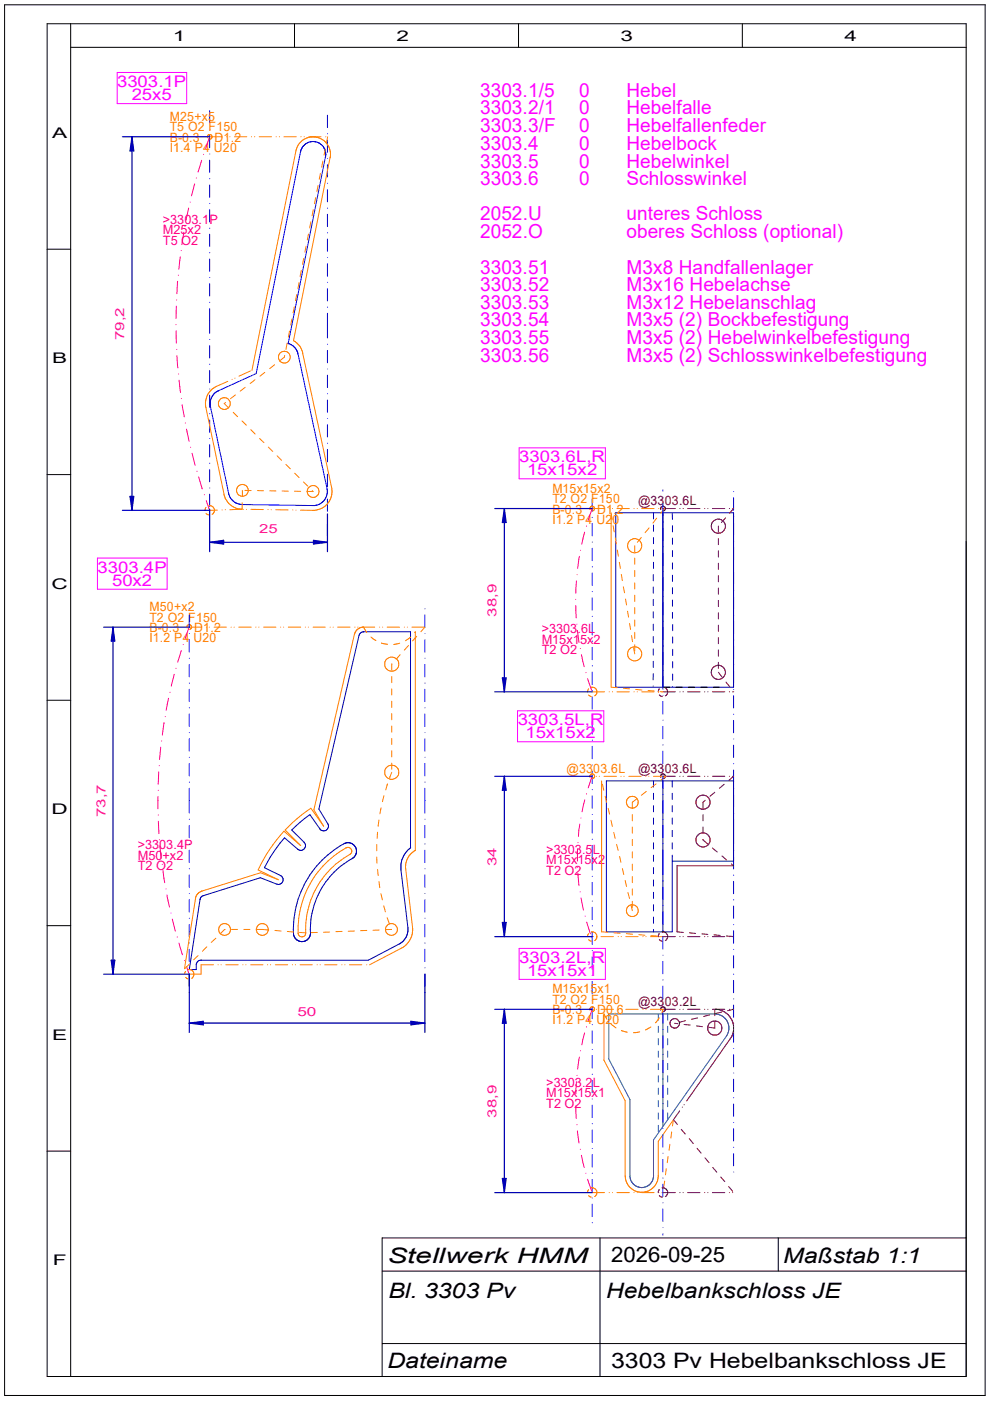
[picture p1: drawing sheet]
<svg xmlns="http://www.w3.org/2000/svg" width="210mm" height="297mm" viewBox="0 0 210 297" stroke-linecap="round" stroke-linejoin="round" font-family="sans-serif">
<g fill="none" stroke="#000" stroke-width=".21">
<path d="M1 1h207.9v294.9h-207.9zM10 5h194.9v286.8h-194.9zM15 10h189.9M15 5v286.8M62.4 5v5M109.9 5v5M157.4 5v5M10 52.8h5M10 100.6h5M10 148.5h5M140.7 145.7h1.3M143.3 145.7h1.4"/>
<path d="M146 145.7h1.3M148.6 145.7h1.3M151.2 145.7h1.3M10 196.3h5M10 244.1h5M81 269.5h123.9M127.2 262.5v29.3M165 262.5v7M204.9 262.5h-123.9v29.3M81 284.9h123.9"/>
</g>
<path d="M24.8 15.4h14.8v6.6h-14.8zM110.1 95h18.3v6.5h-18.3zM20.7 118.3h14.7v6.6h-14.7zM109.7 150.7h18.3v6.6h-18.3zM110.1 201.1h18.3v6.5h-18.3z" fill="none" stroke="#f0f" stroke-width=".21"/>
<g fill="none" stroke="#00f" stroke-width=".21">
<path d="M44.4 23.5v2.6M44.4 28.7v2.6M44.4 34v2.6M44.4 39.2v2.6M44.4 37.9h.1M44.4 32.6h.1M44.4 27.4h.1M69 33.2l-7.9 39.7 1 .4 .6 .6 .4 .8 6.2 28.9 .1 1a2.96 2.96 0 0 1-2.6 2.5l-15.6-.1-1.2-.4-.9-.7-.6-1.2-3.9-18.8v-.9l.3-.8 .7-.9 .7-.5M69 33.2a2.82 2.82 0 0 0-.5-2.2l-.7-.6-.7-.3h-1.4a2.58 2.58 0 0 0-1.9 1.7l-9.5 47.4-8 3.6M69 33.2h.1M69.4 24.4v2.7M69.4 29.7v2.6"/>
<path d="M69.4 34.9v2.6M69.4 38.9h.1M69.4 33.6h.1M69.4 28.4h.1M44.4 44.4v2.7M44.4 49.7v2.6M44.4 54.9v2.6M44.4 58.8h.1M44.4 53.6h.1M44.4 48.4h.1M44.4 43.1h.1M69.4 40.2v2.6"/>
<path d="M69.4 45.4v2.6M69.4 50.7v2.6M69.4 55.9v2.6M69.4 59.9h.1M69.4 54.6h.1M69.4 49.4h.1M69.4 44.1h.1M44.4 60.2v2.6M44.4 65.4v5.3M44.4 73.3v2.6M44.4 78.5v2.7M44.4 72h.1"/>
<path d="M44.4 77.2h.1M44.4 64.1h.1M69.4 61.2v2.6M69.4 66.4v5.3M69.4 74.3v2.6M69.4 79.5v2.7M69.4 73h.1M69.4 78.2h.1M69.4 65.1h.1M44.4 83.8v2.6M44.4 89v2.7M44.4 94.3v2.6"/>
<path d="M44.4 99.5v2.6M44.4 82.5h.1M44.4 87.7h.1M44.4 93h.1M44.4 98.2h.1M46.3 82.8h.1M69.4 84.8v2.6M69.4 90v2.7M69.4 95.3v2.6M69.4 83.5h.1M69.4 88.7h.1M69.4 94h.1"/>
<path d="M69.4 99.2h.1M44.4 104.8v2.6M44.4 110v2.6M44.4 103.5h.1M44.4 108.7h.1M69.4 104.5h.1M69.4 100.5v2.7M69.4 105.8v2.6M69.4 111v2.7M69.4 109.7h.1M125.6 105.8v2.6M125.6 109.7h.1"/>
<path d="M125.6 111v2.6M125.6 116.2v2.7M125.6 114.9h.1M125.6 104.5h.1M140.5 103.8v.3M140.5 106.8v2.6M140.5 112v2.6M140.5 117.3v2.6M140.5 116h.1M140.5 110.7h.1M140.5 105.5h.1M155.5 105.5v2.7"/>
<path d="M155.5 110.8v2.6M155.5 116v2.7M155.5 119.9v.1M155.5 114.7h.1M155.5 109.5h.1M155.5 104.2h.1M40.1 130.4v2.6M40.1 135.6v2.7M40.1 139.6h.1M40.1 134.3h.1M40.1 129.1h.1M90.1 139.6h.1"/>
<path d="M90.1 134.3h.1M90.1 129.1h.1M90.1 130.4v2.6M90.1 135.6v2.7M125.6 121.5v2.6M125.6 126.7v2.7M125.6 132v2.6M125.6 137.2v2.7M125.6 135.9h.1M125.6 130.7h.1M125.6 125.4h.1M125.6 120.2h.1"/>
<path d="M140.5 122.5v2.6M140.5 127.8v2.6M140.5 133v2.6M140.5 138.3v2.6M140.5 136.9h.1M140.5 131.7h.1M140.5 126.4h.1M140.5 121.2h.1M155.5 121.2v2.7M155.5 126.5v2.6M155.5 131.7v2.7M155.5 137v2.6"/>
<path d="M155.5 135.7h.1M155.5 130.4h.1M155.5 125.2h.1M40.1 140.9v2.6M40.1 146.1v2.7M40.1 151.4v2.6M40.1 156.6v2.7M40.1 155.3h.1M40.1 150.1h.1M40.1 144.8h.1M90.1 155.3h.1M90.1 150.1h.1"/>
<path d="M90.1 144.8h.1M90.1 140.9v2.6M90.1 146.1v2.7M90.1 151.4v2.6M90.1 156.6v2.7M125.6 142.5v2.6M125.6 147.7v2.7M125.6 153v2.6M125.6 158.2v2.7M125.6 156.9h.1M125.6 151.7h.1M125.6 146.4h.1"/>
<path d="M125.6 141.2h.1M140.5 143.5v2.6M140.5 148.8v2.6M140.5 154v2.6M140.5 159.3v2.6M140.5 157.9h.1M140.5 152.7h.1M140.5 147.4h.1M140.5 142.2h.1M155.5 142.2v2.7M155.5 147.5v2.6M155.5 152.7v2.7"/>
<path d="M155.5 158v2.6M155.5 156.7h.1M155.5 151.4h.1M155.5 146.2h.1M155.5 140.9h.1M40.1 161.9v2.6M40.1 167.1v5.3M40.1 175v2.6M40.1 165.8h.1M40.1 160.6h.1M40.1 173.7h.1M40.1 178.9h.1"/>
<path d="M90.1 165.8h.1M90.1 160.6h.1M90.1 173.7h.1M90.1 178.9h.1M90.1 161.9v2.6M90.1 167.1v5.3M90.1 175v2.6M125.6 163.5v2.6M125.6 168.7v2.7M125.6 174v2.6M125.6 179.2v5.3M125.6 177.9h.1"/>
<path d="M125.6 172.7h.1M125.6 167.4h.1M125.6 162.2h.1M140.5 173.7h.1M140.5 164.5v2.6M140.5 169.8v2.6M140.5 175v2.6M140.5 178.9h.1M140.5 168.4h.1M140.5 163.2h.1M155.5 163.2v2.7M155.5 168.5v2.6"/>
<path d="M155.5 173.7v5.3M155.5 172.4h.1M155.5 167.2h.1M155.5 161.9h.1M40.1 180.3v2.6M40.1 185.5v2.6M40.1 190.8v2.6M40.1 196v2.6M40.1 184.2h.1M40.1 189.4h.1M40.1 194.7h.1M40.1 199.9h.1"/>
<path d="M90.1 184.2h.1M90.1 189.4h.1M90.1 194.7h.1M90.1 199.9h.1M90.1 180.3v2.6M90.1 185.5v2.6M90.1 190.8v2.6M90.1 196v2.6M125.6 187.1v2.6M125.6 192.4v2.6M125.6 197.6v2.6M125.6 185.8h.1"/>
<path d="M125.6 191h.1M125.6 196.3h.1M140.5 180.2v5.3M140.5 188.1v2.6M140.5 193.3v2.7M140.5 198.6v2.6M140.5 186.8h.1M140.5 192h.1M140.5 197.3h.1M155.5 181.6v2.6M155.5 186.9v2.6M155.5 192.1v2.6"/>
<path d="M155.5 197.4v2.6M155.5 180.3h.1M155.5 185.5h.1M155.5 190.8h.1M155.5 196h.1M40.1 201.3v2.6M40.1 206.5v2.6M40.1 205.2h.1M40.1 210.4h.1M90.1 205.2h.1M90.1 210.4h.1M90.1 201.3v2.6"/>
<path d="M90.1 206.5v2.6M125.6 202.9v2.6M125.6 208.1v2.6M125.6 213.4v2.6M125.6 218.6v2.6M125.6 201.5h.1M125.6 206.8h.1M125.6 212h.1M125.6 217.3h.1M140.5 203.8v2.7M140.5 209.1v2.6M140.5 214.3v2.7"/>
<path d="M140.5 219.6v2.6M140.5 202.5h.1M140.5 207.8h.1M140.5 213h.1M140.5 218.3h.1M155.5 202.6v2.6M155.5 207.9v2.6M155.5 213.1v2.6M155.5 218.4v2.6M155.5 201.3h.1M155.5 206.5h.1M155.5 211.8h.1"/>
<path d="M155.5 217h.1M125.6 223.8v2.6M125.6 229.1v2.6M125.6 234.3v2.6M125.6 239.6v2.6M125.6 222.5h.1M125.6 227.8h.1M125.6 233h.1M125.6 238.3h.1M140.5 224.8v2.7M140.5 230.1v2.6M140.5 235.3v2.7"/>
<path d="M140.5 223.5h.1M140.5 228.8h.1M140.5 234h.1M140.5 239.3h.1M155.5 223.6v2.6M155.5 228.8v2.6M155.5 234.1v2.6M155.5 239.3v2.6M155.5 222.3h.1M155.5 227.5h.1M155.5 232.7h.1M155.5 238h.1"/>
<path d="M125.6 244.8v2.6M125.6 250.1v2.6M125.6 255.3v2.6M125.6 243.5h.1M125.6 248.8h.1M125.6 254h.1M125.6 259.2h.1M140.5 240.6v2.6M140.5 245.8v2.7M140.5 251.1v2.6M140.5 256.3v2.7M140.5 244.5h.1"/>
<path d="M140.5 249.8h.1M140.5 255h.1M155.5 244.6v2.6M155.5 243.2h.1M155.5 248.5h.1M140.5 261.6v.3M140.5 260.3h.1"/>
</g>
<g fill="none" stroke="#008080" stroke-width=".21">
<path d="M129.1 215h22.7l1.6 .6 .8 .9 .3 .8 .1 .9-.4 1.3-15.6 22.2v7.9a2.93 2.93 0 0 1-1.1 1.8l-.5 .2a2.33 2.33 0 0 1-1.9 0l-.4-.2a3 3 0 0 1-1.1-1.8v-16.5l-4.5-8.6zM139.6 215v1.3M139.6 217.6v1.3M140.5 215v23.8M141.6 215v1.3M141.6 217.6v1.3M139.6 220.2v1.3M139.6 222.8v1.4M139.6 225.5v1.3M139.6 228.1v1.3M139.6 230.7v1.3M139.6 233.3v1.4"/>
<path d="M139.6 236v1.3M139.6 238.6v1.3M141.6 220.2v1.3M141.6 222.8v1.4M141.6 225.5v1.3M141.6 228.1v1.3M141.6 230.7v1.3M141.6 233.3v1.4M141.6 236v1.3M138.6 249.3h.1"/>
</g>
<g fill="none" stroke="#0000a0" stroke-width=".21">
<path d="M130.6 108.7h24.9v37h-24.9zM138.6 108.7v1.3M138.6 111.3v1.3M138.6 114v1.3M138.6 116.6v1.3M138.6 119.2v1.3M140.5 108.7v37M142.5 108.8l.1 1.4M142.6 111.5v1.3M142.6 114.1v1.3M142.6 116.7v1.3M142.6 119.3v1.3"/>
<path d="M138.5 121.8v1.3M138.5 124.5v1.3M138.5 127.1v1.3M138.5 129.7v1.3M138.5 132.3v1.3M138.5 135v1.3M138.5 137.6v1.3M142.6 122v1.3M142.6 124.6v1.3M142.6 127.2v1.3M142.6 129.8v1.3M142.6 132.4v1.3"/>
<path d="M142.6 135v1.4M142.6 137.7v1.3M138.5 145.5h.1M138.5 140.2v1.3M138.5 142.8v1.3M142.6 140.3v1.3M142.6 142.9v1.3M142.6 145.5v.1M87 179.7h.1M87 179.7a5.4 5.4 0 0 0-2 3.5v1.2l1.5 12.3v.8l-.3 1-.7 1.1-.7 .5-6.7 3.5h-35.6l-.5 .1-.3 .6-.1 1.3h-1.5l2.3-14.9M87 179.7v-45.8h-9.9a1.03 1.03 0 0 0-1 .8l-8.5 36.8 1.9 3.2a1 1 0 0 1-.3 1.3 1 1 0 0 1-1.4-.3l-2.1-3-2.1 1.6-1.8 1.7 2.7 2.6a1.01 1.01 0 0 1 0 1.3 1.01 1.01 0 0 1-1.4 .1l-2.8-2.4a29.7 29.7 0 0 0-4.2 6.4l3.4 1.6M138.6 165.6v1.3"/>
<path d="M138.6 168.2v1.3M138.6 170.8v1.3M138.6 173.4v1.4M138.6 176.1v1.3M138.6 178.7v1.3M140.5 165.6v32M142.5 165.6v1.3M142.5 168.2v1.3M142.5 170.8v1.3M142.5 173.4v1.4M142.5 176.1v1.3M142.5 178.7v1.3"/>
<path d="M42.4 190.7h.1M43.1 189.9h.1M43.1 189.9l-.5 .3-.2 .5M59.5 185.6a1 1 0 0 1 .4 1.3 1 1 0 0 1-1.2 .6l-3.5-1.4-12.1 3.8M59.5 185.6h.1M63 199.3h.1M63.2 199.4h.1M63.2 199.4l.7 .2 1-.2M64.2 199.6h.1M64.5 199.6h.1M64.9 199.4h.1M65.7 198.3v.1"/>
<path d="M65.8 197.7l-.1 .8-.3 .5-.5 .4M65.8 197.8h.1M74.7 182a17.1 17.1 0 0 0-8.9 15.7M74.7 182h.1M75.5 180.9l-.4 .8-.4 .3M75.5 180.9l.1-.8-.3-.6a1.84 1.84 0 0 0-2.3-.7 20.5 20.5 0 0 0-10.6 19.7l.2 .5 .6 .4M75.5 180.9h.1M138.6 181.3v1.3M138.6 183.9v1.4M138.6 186.6v1.3M138.6 189.2v1.3M138.6 191.8v1.3"/>
<path d="M138.6 194.4v1.3M138.6 197.1v.5M142.5 181.3v16.3h-13.9v-32h26.9v17h-13"/>
</g>
<g fill="none" stroke="#ff8000" stroke-width=".21">
<path d="M44 29.2l.1-.5 .5-.2a.5 .5 0 0 1 .4 .6 .5 .5 0 0 1-.5 .4M44.4 29h2.7M48 29h.1M48.7 29h.1M49.7 29h2.6M53.3 29h.1M54 29h.1M54.9 29h2.7M58.5 29h.1M59.2 29h.1M60.2 29h2.6M63.8 29h.1"/>
<path d="M64.5 29h.1M65.4 29h2.7M67.4 39.3l-.2 1.3M67.9 36.7l-.2 1.3M68.5 34.2l-.3 1.3M69 31.6l-.3 1.3M69 29h.1M69.5 29l-.3 1.3M70 33.4l.1-1.1-.3-1-.8-1.2-.7-.6a3.7 3.7 0 0 0-5.6 2.5l-9.3 46.5M70 33.4h.1M70 33.4l-7.8 38.8M63.4 59.9l-.2 1.3"/>
<path d="M63.9 57.3l-.3 1.3M64.4 54.8l-.3 1.2M64.9 52.2l-.3 1.3M65.4 49.6l-.2 1.3M65.9 47l-.2 1.3M66.4 44.4l-.2 1.4M66.9 41.9l-.2 1.3M53.1 78.7l-2.4 1.1M56.1 79l-1 .8M58.2 77.3l-1 .8M60.4 75.4l-.1 .3-1 .8M60.9 72.8l-.3 1.3"/>
<path d="M61.4 70.2l-.3 1.3M61.9 67.6l-.3 1.3M62.2 72.2a3.7 3.7 0 0 1 2 2.7l6.1 28.5a4 4 0 0 1-4 4.8h-2.6M62.2 72.2h.1M62.4 65.1l-.3 1.2M62.9 62.5l-.2 1.3M43.6 86.4l3.9 18.5 .6 1.3a3.7 3.7 0 0 0 3.3 1.7l-2.7 .2M43.6 86.4h.1M45.9 81.9h.1M45.9 81.9a4.2 4.2 0 0 0-2.1 2.3l-.2 1.1v1.1M47.8 85.3l-.3 .3 1 .9M48.3 80.9l-2.4 1"/>
<path d="M48.4 86.4h.1M49.2 80.4h.1M49.4 87.4l1 .9M49.8 80.2h.1M49.9 83.7l-1 .8M51.3 89.2l.9 1M52 82.1l-1.1 .8M53.2 91.1l.9 .9M54.1 80.5l-1.1 .8M55 93l1 .9M56.9 94.8l.9 .9M58.8 96.6l.9 1"/>
<path d="M60.6 98.5l1 .9M43.7 107.6l-.2 .6M43.7 108.8l.6 .4M44.3 107.2a.98 .98 0 0 1 1.1 .6 .98 .98 0 0 1-.4 1.3M46.1 108.2h-1.7M47.1 108.1h.1M47.8 108.1h.1M51.4 106.6v1.3M51.4 104v1.3M51.6 108h.1M51.9 104h1.4M52.2 108h.1"/>
<path d="M52.3 104.9h.1M53.2 108h2.6M54.6 104l1.3 .1M56.8 108h.1M57.2 104.1h1.3M57.5 108.1h.1M58.5 108.1h2.6M59.8 104.1h1.3M62.1 108.1h.1M62.4 104.1l1.4 .1M62.5 100.3l.9 1M62.7 108.2h.1"/>
<path d="M64.3 102.2l1 .9M66.2 104l.2 .2h-1.3M67.3 105.1h.1M125.1 108a.5 .5 0 0 1 .4-.6 .5 .5 0 0 1 .6 .4 .5 .5 0 0 1-.5 .5M125.6 107.8h2.6M126 107.6v.1M126 108h.1M129.2 107.8h.1M129.6 108.7v37l1.3 .1M129.6 108.9l.2 1.3M129.8 107.8h.1M130 111.5l.2 1.3"/>
<path d="M130.5 114l.2 1.4M130.8 107.8h2.6M130.9 116.6l.2 1.3M131.3 119.2l.2 1.3M134.4 107.8h.1M134.6 115.7v1.3M134.6 118.3v1.3M135.1 107.8h.1M136 114l-.9 1M136.1 107.8h2.6M137.6 111.9l-.8 1M139.2 109.9l-.8 1"/>
<path d="M139.7 107.8h.1M140.3 107.8h.1M140.9 107.8l-.8 1M39.7 133.1v-.4l.3-.2a.59 .59 0 0 1 .6 .5l-.4 .4M40.1 133h2.7M43.7 133h.1M44.4 133h.1M45.4 133h2.6M49 133h.1M49.6 133h.1M50.6 133h2.7M54.2 133h.1"/>
<path d="M54.9 133h.1M55.9 133h2.6M59.5 133h.1M60.1 133h.1M61.1 133h2.7M64.7 133h.1M65.4 133h.1M66.4 133h2.6M70 133h.1M70.6 133h.1M71.6 133h2.6M75.1 134.5l-8.6 37.2 2.1 3.5-2.7-3.8-3 2.2-2.4 2.4 3.3 3.3-3.6-3.1a32.1 32.1 0 0 0-5.5 8.2l4.3 2.1-3.8-1.5-12.4 3.9"/>
<path d="M75.1 134.5h.1M75.2 133h.1M75.9 133h.1M77.1 133l.7 1.1M78.7 135l1 .8M79.5 133h-3l-.9 .6-.5 .9M80.5 133h.1M80.9 136.4l1.3 .2M81.1 133h.1M82.1 133h2.6M84.8 136.4l-1.3 .3M84.8 138.8l-.8 1"/>
<path d="M85.7 133h.1M86.4 133h.1M86.6 136.9l-.9 .9M87 135.1l-1 .7M87.3 133h2.7M87.9 134.1l.2-.2v46.4a4 4 0 0 0-2.1 4l1.5 12.3a4.4 4.4 0 0 1-2.4 4.4l-6.7 3.6M88.3 134.9l-.8 1M90.1 133l-.9 .9M131.7 121.8l.3 1.3M132.2 124.4l.2 1.3M132.6 127l.2 1.3M133.1 129.6l.2 1.3"/>
<path d="M133.5 132.2l.2 1.3M133.9 134.7l.2 1.4M134.3 137.3l.3 1.3M134.6 120.9v1.4M134.6 123.6v1.3M134.6 126.2v1.3M134.6 128.8v1.3M134.6 131.4v1.4M134.6 134.1v1.3M134.6 136.7v1.3M83.1 143.4v1.3M83.1 146v1.4"/>
<path d="M83.1 148.7v1.3M83.1 151.3v1.3M83.1 153.9v1.3M83.1 156.5v1.4M83.1 159.2v1.3M83.1 140.8v1.3M124.8 146l-.2 .7M124.8 147.4l.6 .3M125.4 145.7a.98 .98 0 0 1 1.1 .6 .98 .98 0 0 1-.4 1.2M125.6 146.7h2.6M129.2 146.7h.1M129.8 146.7h.1"/>
<path d="M130.8 146.7h2.6M132.2 145.9l1.3 .1M134.4 146.7h.1M134.8 146.2l1.3 .1M135.1 146.7h.1M136.1 146.7h2.6M137.4 146.4l1.3 .1M139.7 146.7h.1M140 146.6l.5 .1M140.3 146.7h.1M73.4 179.7a.81 .81 0 0 1 1.1 .4 .81 .81 0 0 1-.4 1.1 18.6 18.6 0 0 0-9.4 17 .81 .81 0 0 1-.9 .4 .81 .81 0 0 1-.6-.7M73.4 179.7a19.9 19.9 0 0 0-10.2 18.2"/>
<path d="M73.4 179.7h.1M79.9 179.1v1.3M80.1 176.4l-.1 1.4M80.2 175.1h.1M80.3 173.9l-.1 1.2M80.8 171.3l-.2 1.3M81.4 168.7l-.3 1.3M82.2 166.2l-.4 1.3M83.1 161.8v1.3M83.1 163.7l-.5 1.3M125.1 164.8a.49 .49 0 0 1 .3-.7 .49 .49 0 0 1 .7 .4 .49 .49 0 0 1-.5 .6M125.7 164.1h.1"/>
<path d="M126 164.4h.1M126.4 164.6h.1M127 164.6h.1M127.6 165.6v32l1.3 .1M127.7 166.2l.3 1.4M128.1 164.6h2.6M128.3 168.8l.3 1.3M128.9 171.4l.3 1.2M129.5 173.9l.3 1.3M130.1 176.5l.3 1.3M130.7 179l.4 1.3M131.7 164.6h.1"/>
<path d="M132.3 164.6h.1M133.3 164.6h2.6M134.1 172.7v1.3M134.1 175.3v1.4M134.1 178v1.3M135 169.4l-.9 .7v1.3M136.9 164.6h.1M137 167.8l-1 .8M137.5 164.6h.1M138.6 164.6h2.6l-1.1 .8M139.1 166.2l-1.1 .8M41.4 190.5h.1"/>
<path d="M41.4 190.5l-2.3 14.9M41.5 190.2l-.1 .3M41.5 190.2h.1M41.7 189.8l-.2 .4M41.7 189.7v.1M42.8 188.9h.1M42.8 188.9l-.8 .5-.3 .3M45.8 198.9l-1 .9M47.8 197.1l-1.1 .9M48.9 197.1h.1M49.1 197.1h1.3M51.7 197.1h1.3"/>
<path d="M54.3 197.1h1.3M55.7 197.1l1.3 .1M56.9 197.1h.1M58.3 197.3l1.3 .1M60.9 197.5l1.3 .1M63.2 197.9h.1M63.5 197.7l1.4 .1M67.3 197.7h-1.3M69.9 197.6l-1.3 .1M72.5 197.5h-1.3M75.1 197.4h-1.3M77.8 197.3h-1.3"/>
<path d="M79.9 181.7v1.3M80.1 184.3l.1 1.3M80.3 186.9l.2 1.3M80.4 197.2h-1.3M80.8 189.5l.3 1.3M81.4 192.1l.3 1.2M82.1 194.6l.4 1.2M83 197.1h-1.3M84.2 197.1h.1M124.5 198.6h.1M124.8 198l-.3 .6M124.8 198h.1"/>
<path d="M124.8 199.2l.6 .4M125.4 197.6a1 1 0 0 1 1.1 .6 1 1 0 0 1-.4 1.2M125.8 198.6h.1M126.4 198.6h.1M127.4 198.6h2.6M130.2 197.8l1.3 .1M131.1 198.6h.1M131.4 181.6l.3 1.2M131.7 198.6h.1M132 184.1l.2 1.3M132.5 186.7l.3 1.3M132.7 198.6h2.6"/>
<path d="M132.8 198l1.3 .1M133.1 189.2l.4 1.3M133.8 191.8l.3 1.3M134.1 180.6v1.3M134.1 183.2v1.3M134.1 185.8v1.4M134.1 188.5v1.3M134.1 191.1v1.3M135.4 198.2l1.3 .1M136.3 198.6h.1M136.9 198.6h.1M137.9 198.6h2.6"/>
<path d="M138 198.4l1.3 .1M39.4 206l-.3 .6M39.4 207.2l.6 .4M40 205.6a1.01 1.01 0 0 1 1.1 .6 1.01 1.01 0 0 1-.5 1.2M40.1 204.4l-.9 1M42 202.6l-.9 .9M43.9 200.7l-1 1M45.3 204.6h-2.7v1.9h-2.5M46.2 204.6h.1M46.9 204.6h.1M47.9 204.6h2.6M51.5 204.6h.1"/>
<path d="M52.1 204.6h.1M53.1 204.6h2.7M56.7 204.6h.1M57.4 204.6h.1M58.4 204.6h2.6M62 204.6h.1M62.6 204.6h.1M63.6 204.6h2.6M67.2 204.6h.1M67.9 204.6h.1M68.8 204.6h2.7M72.5 204.6h.1"/>
<path d="M73.1 204.6h.1M74.1 204.6h2.6M77.7 204.6h.1M125.1 214.1l.2-.5 .5-.1a.49 .49 0 0 1 .3 .5 .49 .49 0 0 1-.5 .5M125.1 214.1v.1M125.8 214h.1M126.4 214h.1M127.4 214h2.6M128.7 216.1l-.6-1.1v9.8l4.4 8.6v16a3.6 3.6 0 0 0 3.1 3.4h.9a3.5 3.5 0 0 0 3.1-3.4v-7.4l3.2-4.6-.2 1.3M129.5 217.1l1.1 .8M131.1 214h.1M131.7 214h.1"/>
<path d="M131.7 218.5l1.3 .4M132.7 214h2.6M135.6 218.8l-1.3 .1M136.3 214h.1M136.9 214h.1M137.9 214h2.6l-.1 .6M138 217.7l-1.1 .7M139.8 215.8l-.8 1M140.3 214.6h.1M142.4 240l-.2 1.3M124.5 252.9h.1M124.8 252.2l-.3 .7"/>
<path d="M124.8 253.5l.6 .3M125.4 251.8a1.01 1.01 0 0 1 1.1 .7 1.01 1.01 0 0 1-.4 1.2M125.6 252.9h2.6M129.2 252.9h.1M129.8 252.9h.1M130.8 252.9h2.6M134.4 252.9h.1M135.1 252.9h.1M136.1 252.9h2.6M139.6 249.3h.1M139.7 252.9h.1M140.3 252.9h.1"/>
<path d="M140.9 250.4l-.2 1.3M141.3 247.8l-.2 1.3M141.6 245.2l-.1 1.3M142 242.6l-.1 1.3"/>
<circle cx="60.3" cy="75.7" r="1.25"/>
<circle cx="47.5" cy="85.6" r="1.25"/>
<circle cx="51.4" cy="104" r="1.25"/>
<circle cx="66.4" cy="104.2" r="1.26"/>
<circle cx="134.6" cy="115.7" r="1.49"/>
<circle cx="134.6" cy="138.6" r="1.5"/>
<circle cx="83.1" cy="140.8" r="1.51"/>
<circle cx="83.1" cy="163.7" r="1.5"/>
<circle cx="134.1" cy="170.1" r="1.27"/>
<circle cx="47.6" cy="197.1" r="1.25"/>
<circle cx="55.6" cy="197.1" r="1.25"/>
<circle cx="83" cy="197.1" r="1.25"/>
<circle cx="134" cy="193.1" r="1.27"/>
</g>
<g fill="none" stroke="#800000" stroke-width=".21">
<path d="M140.1 108a.52 .52 0 0 1 .4-.7 .52 .52 0 0 1 .6 .4 .52 .52 0 0 1-.4 .6M140.5 107.8h2.7M141 107.6v.1M141 108h.1M144.1 107.8h.1M144.8 107.8h.1M145.8 107.8h2.6M149.4 107.8h.1M150.1 107.8h.1M151 107.8h2.7M152.3 111.5v1.4M152.3 114.2v1.3"/>
<path d="M152.3 116.8v1.3M152.3 119.4v1.3M153.8 109.8l-.8 1M154.6 107.8h.1M155.3 107.8h.1M155.5 107.8l-.8 1M152.3 122v1.4M152.3 124.7v1.3M152.3 127.3v1.3M152.3 129.9v1.3M152.3 132.5v1.4M152.3 135.2v1.3"/>
<path d="M152.3 137.8v1.3M139.8 146l-.2 .7M139.8 147.4l.6 .3M140.4 145.7a.99 .99 0 0 1 1.1 .6 .99 .99 0 0 1-.4 1.2M140.5 146.7h2.7M144.1 146.7h.1M144.8 146.7h.1M145.8 146.7h2.6M149.4 146.7h.1M150.1 146.7h.1M151 146.7h2.7M152.3 140.4v1.3"/>
<path d="M152.3 142.5l.8 1.1M153.9 144.6l.8 1M154.6 146.7h.1M155.3 146.7h.1M155.5 146.7h.1M140.1 164.8v-.3a.49 .49 0 0 1 .8-.3 .49 .49 0 0 1-.2 .9M140.5 164.1h-.1M140.5 164.6h2.7M141 164.4h.1M141 164.8h.1M144.1 164.6h.1M144.8 164.6h.1"/>
<path d="M145.8 164.6h2.6M149.1 172.7v1.3M149.1 175.3v1.4M149.1 178l1 .9M149.4 164.6h.1M149.5 169.7l-.4 .4v1.3M150.1 164.6h.1M151 164.6h2.7M151 179.8l1.1 .8M151.6 168l-1.1 .8M153.5 166.3l-1 .8M154.6 164.6h.1"/>
<path d="M155.3 164.6h.1M155.5 164.6l-.9 .8M139.8 198l-.2 .6M139.8 199.2l.6 .4M140.4 197.6a1 1 0 0 1 1.1 .6 1 1 0 0 1-.4 1.2M140.5 198.6h2.7M144.1 198.6h.1M144.8 198.6h.1M145.8 198.6h2.6M146.2 197.8l1.3 .1M148.8 198l1.3 .1M149.4 198.6h.1"/>
<path d="M150.1 198.6h.1M151 198.6h2.7M151.4 198.2l1.3 .1M153.1 181.5l1 .8M154 198.5l1.4 .1M154.6 198.6h.1M155.1 183.2l.4 .4h-11.9v14l1.3 .1M140.1 213.7v.5M140.2 213.7l.2-.2h.3l.3 .2M140.2 213.7h-.1M140.5 214h2.7M141 213.7h.1"/>
<path d="M141 213.7v.5l-.3 .3M143 217h.7M144.1 217h.1M144.1 214h.1M144.8 214h.1M145 217.2l1.3 .1M145.3 216.4l-1.2 .3M145.8 214h2.6M147.7 217.5l1.2 .2M147.9 215.8l-1.3 .3M149.4 214h.1M150.1 214h.1"/>
<path d="M150.5 215.2l-1.3 .3M151 214h2.7M151.6 216.7v1.3l-1.4-.2M151.6 214v1.3M152 214a3.8 3.8 0 0 1 2.9 1.8l.4 .8 .2 .9v1.2l-.3 1-9.6 13.7M153 214.6l-1.3 .3M153 218h.1M154.6 214h.1M155.3 214h.1M155.5 214l-1.2 .3M144.1 235.5l-1.3 1.9 .8 1M144.4 239.4l.9 1.1"/>
<path d="M144.7 234.7h.1M145 234.2h.1M139.8 252.2l-.2 .7M139.8 253.5l.6 .3M140.4 251.8a1 1 0 0 1 1.1 .7 1 1 0 0 1-.4 1.2M140.5 252.9h2.7M144.1 252.9h.1M144.8 252.9h.1M145.8 252.9h2.6M146.1 241.4l.9 1M147.8 243.5l.8 1M149.4 252.9h.1"/>
<path d="M149.5 245.5l.8 1M150.1 252.9h.1M151 252.9h2.7M151.1 247.5l.9 1M152.8 249.6l.9 .9M154.5 251.5l.8 1.1M154.6 252.9h.1M155.3 252.9h.1"/>
<circle cx="152.3" cy="111.6" r="1.5"/>
<circle cx="152.3" cy="142.5" r="1.5"/>
<circle cx="149.1" cy="178.1" r="1.51"/>
<circle cx="149.1" cy="170.1" r="1.5"/>
<circle cx="143.1" cy="217" r="1.01"/>
<circle cx="151.5" cy="218" r="1.51"/>
</g>
<g fill="none" stroke="#ff0080" stroke-width=".21">
<path d="M41.3 39l-.7 2.5M41.6 37.8h.1M42.8 34l-.8 2.5M43.1 32.7h.1M44.4 29l-.8 2.5M37.7 59.6l-.2 2.7M37.8 58.3h.1M38.2 54.4l-.3 2.7M38.4 53.1h.1M39 49.2l-.4 2.7M39.2 48h.1M40 44.1l-.5 2.6"/>
<path d="M40.3 42.8h.1M37.3 68.8h.1M37.3 70.1l.1 2.7M37.4 64.9l-.1 2.6M37.4 63.6h.1M37.5 74.1h.1M37.5 75.4l.2 2.6M37.8 79.3h.1M38 80.6l.3 2.6M38.4 84.5h.1M38.6 85.8l.5 2.6M39.3 89.7h.1"/>
<path d="M39.5 91l.6 2.6M40.4 94.8h.1M40.7 96.1l.7 2.5M41.7 99.9h.1M42.1 101.1l.8 2.6M43.3 104.9h.1M43.7 106.1l.7 2.1M122.9 117.9l-.4 2.6M123.1 116.7h.1M124 112.8l-.6 2.6M124.3 111.5h.1M125.6 107.8l-.9 2.5"/>
<path d="M38.4 137.9l-.7 2.5M38.8 136.7h.1M40.1 133l-.9 2.4M122 127.1h.1M122.1 128.4l.1 2.6M122.2 123.1l-.1 2.7M122.3 132.3h.1M122.3 121.8h.1M122.4 133.6l.4 2.6M123 137.5h.1M123.3 138.8l.6 2.6M34.1 158.4l-.3 2.6"/>
<path d="M34.2 157.1h.1M34.8 153.2l-.4 2.6M35 151.9h.1M35.7 148l-.5 2.6M36 146.8h.1M37 143l-.7 2.5M37.3 141.7h.1M124.2 142.6h.1M124.6 143.9l.8 2.4M33.5 168.9v2.6M33.5 167.6h.1M33.5 172.8h.1"/>
<path d="M33.6 174.1l.1 2.6M33.7 163.7l-.2 2.6M33.7 162.3h.1M33.8 178.1h.1M33.9 179.4l.3 2.6M122.4 180v2.6M122.5 178.6h.1M122.9 174.7l-.3 2.6M123.1 173.4h.1M124 169.6l-.6 2.5M124.3 168.3h.1M125.6 164.6l-.9 2.4"/>
<path d="M34.4 183.3h.1M34.5 184.6l.4 2.6M35.2 188.5h.1M35.4 189.7l.5 2.6M36.2 193.6h.1M36.5 194.9l.7 2.5M37.5 198.7h.1M37.9 199.9l.8 2.5M122.5 183.9h.1M122.5 185.2l.3 2.6M123 189.1h.1M123.2 190.4l.5 2.6"/>
<path d="M124 194.2h.1M124.4 195.5l.8 2.5M39.1 203.7h.1M39.5 204.9l.6 1.6M124 219l-.6 2.5M124.3 217.7h.1M125.6 214l-.9 2.5M122 233.2h.1M122.1 234.5l.1 2.7M122.2 229.3l-.1 2.6M122.3 238.5h.1M122.3 228h.1"/>
<path d="M122.4 239.8l.4 2.6M122.9 224.1l-.4 2.6M123.1 222.8h.1M123 243.7h.1M123.3 244.9l.6 2.6M124.2 248.8h.1M124.6 250l.8 2.5"/>
</g>
<path d="M26 29h18.4M28 29v79.2M26 108.2h18.4" fill="none" stroke="#0000b4" stroke-width=".25"/>
<path d="M28 29l.4 3h-.8z" fill="#0000b4"/>
<path d="M28 29l.4 3h-.8z" fill="none" stroke="#0000b4" stroke-width=".25"/>
<path d="M27.6 105.2h.8l-.4 3z" fill="#0000b4"/>
<path d="M27.6 105.2h.8l-.4 3z" fill="none" stroke="#0000b4" stroke-width=".25"/>
<g fill="#fff">
<path d="M24 65.1h3v7z"/>
<path d="M24 65.1l3 7h-3z"/>
</g>
<path d="M44.4 115h25M44.4 107.9v9.1M69.4 109v8" fill="none" stroke="#0000b4" stroke-width=".25"/>
<path d="M44.4 115l3-.4v.8z" fill="#0000b4"/>
<path d="M44.4 115l3-.4v.8z" fill="none" stroke="#0000b4" stroke-width=".25"/>
<path d="M66.5 114.6l2.9 .4-2.9 .4z" fill="#0000b4"/>
<path d="M66.5 114.6l2.9 .4-2.9 .4z" fill="none" stroke="#0000b4" stroke-width=".25"/>
<g fill="#fff">
<path d="M54.9 114l4.1-3v3z"/>
<path d="M54.9 111h4.1l-4.1 3z"/>
</g>
<path d="M22 133h18.1M24 133v73.5M22 206.5h18.1" fill="none" stroke="#0000b4" stroke-width=".25"/>
<path d="M24 133l.3 2.9h-.7z" fill="#0000b4"/>
<path d="M24 133l.3 2.9h-.7z" fill="none" stroke="#0000b4" stroke-width=".25"/>
<path d="M23.6 203.6h.7l-.3 2.9z" fill="#0000b4"/>
<path d="M23.6 203.6h.7l-.3 2.9z" fill="none" stroke="#0000b4" stroke-width=".25"/>
<g fill="#fff">
<path d="M20 166.2h3v7.1z"/>
<path d="M20 166.2l3 7.1h-3z"/>
</g>
<path d="M40.1 216.9h50M40.1 206.5v12.4M90.1 206.5v12.4" fill="none" stroke="#0000b4" stroke-width=".25"/>
<path d="M40.1 216.9l3-.4v.8z" fill="#0000b4"/>
<path d="M40.1 216.9l3-.4v.8z" fill="none" stroke="#0000b4" stroke-width=".25"/>
<path d="M87.1 216.5l3 .4-3 .4z" fill="#0000b4"/>
<path d="M87.1 216.5l3 .4-3 .4z" fill="none" stroke="#0000b4" stroke-width=".25"/>
<g fill="#fff">
<path d="M63.1 215.9l4-3v3z"/>
<path d="M63.1 212.9h4l-4 3z"/>
</g>
<path d="M104.9 107.8h20.7M106.9 107.8v38.9M104.9 146.7h20.7" fill="none" stroke="#0000b4" stroke-width=".25"/>
<path d="M106.9 107.8l.4 3h-.8z" fill="#0000b4"/>
<path d="M106.9 107.8l.4 3h-.8z" fill="none" stroke="#0000b4" stroke-width=".25"/>
<path d="M106.5 143.7h.8l-.4 3z" fill="#0000b4"/>
<path d="M106.5 143.7h.8l-.4 3z" fill="none" stroke="#0000b4" stroke-width=".25"/>
<g fill="#fff">
<path d="M102.9 123.7h3v7.1z"/>
<path d="M102.9 123.7l3 7.1h-3z"/>
</g>
<path d="M104.9 164.6h20.7M106.9 164.6v34M104.9 198.6h20.7" fill="none" stroke="#0000b4" stroke-width=".25"/>
<path d="M106.9 164.6l.4 3h-.8z" fill="#0000b4"/>
<path d="M106.9 164.6l.4 3h-.8z" fill="none" stroke="#0000b4" stroke-width=".25"/>
<path d="M106.5 195.6h.8l-.4 3z" fill="#0000b4"/>
<path d="M106.5 195.6h.8l-.4 3z" fill="none" stroke="#0000b4" stroke-width=".25"/>
<g fill="#fff">
<path d="M102.9 179.6h3v4z"/>
<path d="M102.9 179.6l3 4h-3z"/>
</g>
<path d="M104.9 214h20.7M106.9 214v38.9M104.9 252.9h20.7" fill="none" stroke="#0000b4" stroke-width=".25"/>
<path d="M106.9 214l.4 3h-.8z" fill="#0000b4"/>
<path d="M106.9 214l.4 3h-.8z" fill="none" stroke="#0000b4" stroke-width=".25"/>
<path d="M106.5 249.9h.8l-.4 3z" fill="#0000b4"/>
<path d="M106.5 249.9h.8l-.4 3z" fill="none" stroke="#0000b4" stroke-width=".25"/>
<g fill="#fff">
<path d="M102.9 229.9h3v7z"/>
<path d="M102.9 229.9l3 7h-3z"/>
</g>
<g font-size="4.5">
<text x="82.1" y="267.8">Stellwerk HMM</text>
<text x="129.6" y="267.5">2026-09-25</text>
<text x="166.1" y="267.8">Maßstab 1:1</text>
<text x="82.3" y="275.2">Bl. 3303 Pv</text>
<text x="128.5" y="275.2">Hebelbankschloss JE</text>
<text x="82.1" y="289.9">Dateiname</text>
<text x="129.6" y="289.9">3303 Pv Hebelbankschloss JE</text>
</g>
<g font-size="4.1" fill="#f0f">
<text x="101.8" y="20.5">3303.1/5</text>
<text x="122.8" y="20.5">0</text>
<text x="132.8" y="20.5">Hebel</text>
<text x="101.8" y="24.3">3303.2/1</text>
<text x="101.8" y="28">3303.3/F</text>
<text x="122.8" y="24.3">0</text>
<text x="122.8" y="28">0</text>
<text x="132.8" y="24.3">Hebelfalle</text>
<text x="132.8" y="28">Hebelfallenfeder</text>
<text x="101.8" y="31.7">3303.4</text>
<text x="101.8" y="35.5">3303.5</text>
<text x="122.8" y="31.7">0</text>
<text x="122.8" y="35.5">0</text>
<text x="132.8" y="31.7">Hebelbock</text>
<text x="132.8" y="35.5">Hebelwinkel</text>
<text x="101.8" y="39.2">3303.6</text>
<text x="122.8" y="39.2">0</text>
<text x="132.8" y="39.2">Schlosswinkel</text>
<text x="101.8" y="46.7">2052.U</text>
<text x="132.8" y="46.7">unteres Schloss</text>
<text x="101.8" y="50.5">2052.O</text>
<text x="132.8" y="50.5">oberes Schloss (optional)</text>
<text x="101.8" y="58">3303.51</text>
<text x="132.8" y="58">M3x8 Handfallenlager</text>
<text x="101.8" y="61.7">3303.52</text>
<text x="101.8" y="65.5">3303.53</text>
<text x="132.8" y="61.7">M3x16 Hebelachse</text>
<text x="132.8" y="65.5">M3x12 Hebelanschlag</text>
<text x="101.8" y="69.2">3303.54</text>
<text x="132.8" y="69.2">M3x5 (2) Bockbefestigung</text>
<text x="101.8" y="73">3303.55</text>
<text x="101.8" y="76.7">3303.56</text>
<text x="132.8" y="73">M3x5 (2) Hebelwinkelbefestigung</text>
<text x="132.8" y="76.7">M3x5 (2) Schlosswinkelbefestigung</text>
</g>
<g font-size="3.4" fill="#f0f">
<text x="24.8" y="18.5">3303.1P</text>
<text x="27.9" y="21.3">25x5</text>
<text x="110.1" y="98">3303.6L,R</text>
<text x="111.8" y="100.8">15x15x2</text>
<text x="20.7" y="121.5">3303.4P</text>
<text x="23.8" y="124.2">50x2</text>
<text x="109.8" y="153.8">3303.5L,R</text>
<text x="111.4" y="156.5">15x15x2</text>
<text x="110.1" y="204.2">3303.2L,R</text>
<text x="111.8" y="206.9">15x15x1</text>
</g>
<g font-size="3.1">
<text x="36.6" y="8.6">1</text>
<text x="84.1" y="8.6">2</text>
<text x="131.6" y="8.6">3</text>
<text x="179" y="8.6">4</text>
<text x="11" y="29.2">A</text>
<text x="11" y="77">B</text>
<text x="10.9" y="124.8">C</text>
<text x="10.9" y="172.6">D</text>
<text x="11" y="220.4">E</text>
<text x="11.2" y="268.2">F</text>
</g>
<g font-size="2.7" fill="#ff8000">
<text x="36" y="25.7">M25+x5</text>
<text x="36" y="27.9">T5 O2 F150</text>
<text x="36" y="30.1">B-0.3</text>
<text x="36" y="32.3">I1.4 P4 U20</text>
<text x="45.5" y="30.1">D1.2</text>
<text x="117.1" y="104.5">M15x15x2</text>
<text x="117.1" y="106.7">T2 O2 F150</text>
<text x="117.1" y="108.9">B-0.3</text>
<text x="117.1" y="111.1">I1.2 P4 U20</text>
<text x="126.6" y="108.9">D1.2</text>
<text x="31.7" y="129.6">M50+x2</text>
<text x="31.7" y="131.8">T2 O2 F150</text>
<text x="31.7" y="134">B-0.3</text>
<text x="31.7" y="136.2">I1.2 P4 U20</text>
<text x="41.2" y="134">D1.2</text>
<text x="120.1" y="163.8">@3303.6L</text>
<text x="117.1" y="210.6">M15x15x1</text>
<text x="117.1" y="212.8">T2 O2 F150</text>
<text x="117.1" y="215">B-0.3</text>
<text x="126.6" y="215">D0.6</text>
<text x="117.1" y="217.2">I1.2 P4 U20</text>
</g>
<g font-size="2.7" fill="#ff0080">
<text x="34.5" y="47.5">&gt;3303.1P</text>
<text x="34.5" y="49.7">M25x2</text>
<text x="34.5" y="51.9">T5 O2</text>
<text x="114.9" y="134.3">&gt;3303.6L</text>
<text x="114.9" y="136.5">M15x15x2</text>
<text x="114.9" y="138.7">T2 O2</text>
<text x="29.2" y="184.4">T2 O2</text>
<text x="29.2" y="180.1">&gt;3303.4P</text>
<text x="29.2" y="182.2">M50+x2</text>
<text x="115.8" y="181.1">&gt;3303.5</text>
<text x="115.8" y="183.3">M15x15x2</text>
<text x="115.8" y="185.5">T2 O2</text>
<text x="125.7" y="181.1">L</text>
<text x="115.8" y="230.5">&gt;3303.2</text>
<text x="115.8" y="232.7">M15x15x1</text>
<text x="125.7" y="230.5">L</text>
<text x="115.8" y="234.9">T2 O2</text>
</g>
<g font-size="2.7" fill="#b400b4">
<text x="26.3" y="72.1" transform="rotate(-90 26.3 72.1)">79,2</text>
<text x="54.9" y="113">25</text>
<text x="105.3" y="130.8" transform="rotate(-90 105.3 130.8)">38,9</text>
<text x="22.4" y="173.3" transform="rotate(-90 22.4 173.3)">73,7</text>
<text x="105.3" y="183.6" transform="rotate(-90 105.3 183.6)">34</text>
<text x="63.1" y="215.3">50</text>
<text x="105.3" y="236.9" transform="rotate(-90 105.3 236.9)">38,9</text>
</g>
<g font-size="2.7" fill="#800000">
<text x="135.3" y="107.1">@3303.6L</text>
<text x="135.3" y="163.8">@3303.6L</text>
<text x="135.3" y="213.2">@3303.2L</text>
</g>
</svg>
